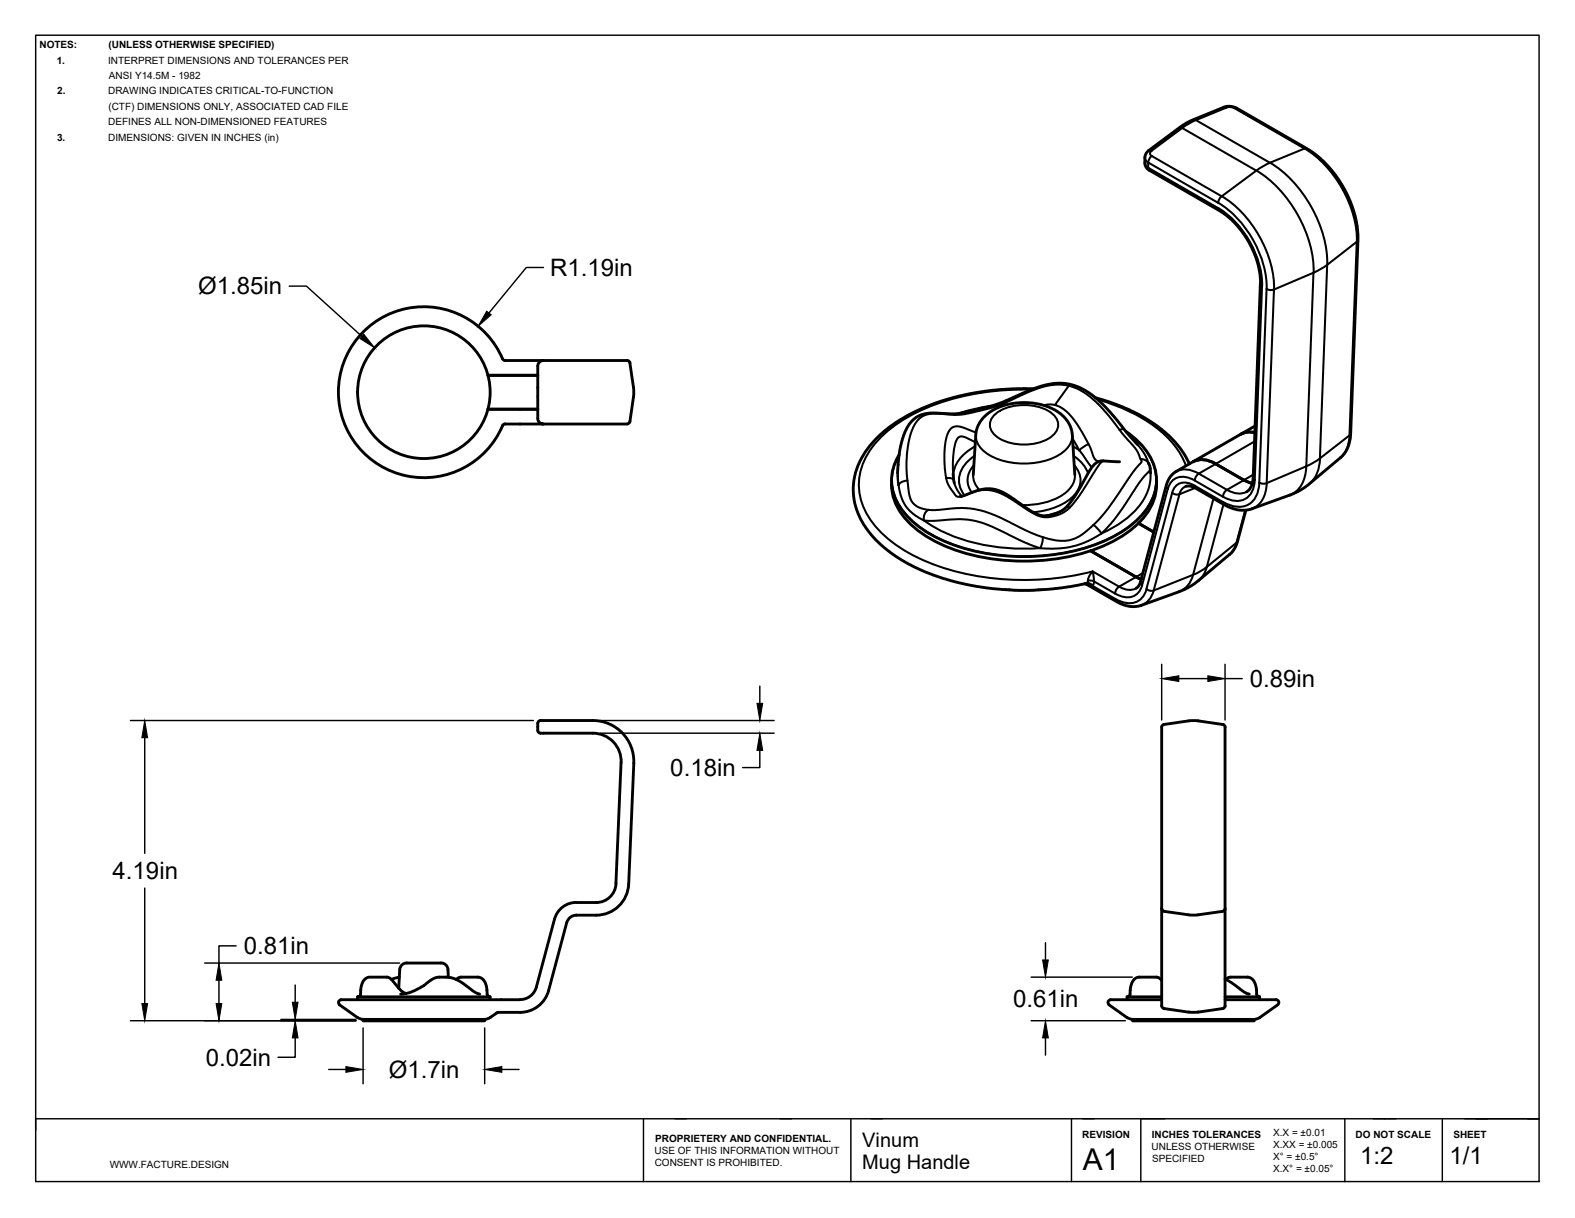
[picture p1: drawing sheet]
<svg xmlns="http://www.w3.org/2000/svg" width="279mm" height="216mm" viewBox="0 0 279 216" stroke-linecap="round" stroke-linejoin="round" font-family="sans-serif">
<!-- layer: Visible -->
<g fill="none" stroke="#000" stroke-width=".51">
<path d="M86.6 66.5h8.8zM86.6 72.5h8.8zM89.6 63.9h20.3a2.55 2.55 0 0 1 1.8 .2l.7 4.6v1.3l-.7 4.7-.2 .4h-.2M89.6 63.9l-.3-.1a15.2 15.2 0 0 0-23.3-6.3 15.2 15.2 0 0 0 0 24.1 15.2 15.2 0 0 0 23.3-6.3l.3-.2M95.4 70.3v3.9a1.01 1.01 0 0 0 1 1h-6.8M95.4 68.7v1.5M96.4 75.2h14.9M96.4 63.9a1.01 1.01 0 0 0-1 1v3.8M175.5 72.1l-3 .6-2.1 .5M183.3 68.9h-3.6l-4.9 .4-3.8 .7-3.6 1-3.7 1.3-2.8 1.4-3.2 2-2 1.8a12.4 12.4 0 0 0-4.1 11.7l.1 .3a16.7 16.7 0 0 0 8 9.6l3.5 1.8 3.9 1.5 3.2 1 4.5 .8 5.2 .4h3.3l5.1-.4 4.2-.8M194.3 70.5l3.3 1a24.7 24.7 0 0 1 11.9 8.1l1.5 2.6M199.7 76.4a11.8 11.8 0 0 1 5.4 7.6 9.7 9.7 0 0 1-4.1 8.8 29.4 29.4 0 0 1-16.1 5.7 35.9 35.9 0 0 1-19.8-3.8 13.8 13.8 0 0 1-6.5-7.1 8.2 8.2 0 0 1 .9-7"/>
<path d="M201.8 78.8l-5.6-6.5-1.6-1.5-1.2-1a9.5 9.5 0 0 0-9.7-1l-6.6 2.8-4.3 1.1-3.5 .7-4.6-.2-1.2 .3-1 .5-.7 .6-.8 1.1-.9 2.1-.5 1.9-.4 4.2M222.6 76.7a3.3 3.3 0 0 0-2.4 .2M222.7 75.5l-11 6.3M158.2 85.1v.8M158.2 85.9a10.1 10.1 0 0 0 4.3 7.8 30 30 0 0 0 17 5.7 34.9 34.9 0 0 0 18.8-3.9 13.8 13.8 0 0 0 6.5-7.1l.3-1.2 .1-1.3M169.1 84l.2 1.6M172.7 84.2l.4-7.4 .4-1.3 .5-.9a9.5 9.5 0 0 1 8.2-3.2l2.6 .4 2.1 .8a5.5 5.5 0 0 1 3.3 4.5l.5 7.1M193.5 97.6l9 5.1M198.6 81.9l-3.3-.2-1.1 .5-.9 1.3-2.4 4.1-1.4 1.9-1.2 1.1-.7 .3-1.3 .4-1.4 .1-1.2-.3-5-3.4-1.2-.6-.9-.3-.9-.2-1.6 .2-3.7 1.2M202 92.8l2.7 1.5M203.8 82.1l.2 .7 .1 1.1M205.2 85.1v.8"/>
<path d="M210.4 86.2l.7-.1 .8 .3 6.3 3.6a5.3 5.3 0 0 0 3.9 .2l6.9-2.5 1.8-.9 1.4-.9 5.6-4.8a5.7 5.7 0 0 0 1.8-4.3l1.3-35.2-.2-1.7-.5-2.4-.6-1.6-1.1-2.3-1-1.8-1.3-1.6-1.5-1.7-1.3-1.1-1.6-1.1-12.6-7.2-1-.3-.9 .1-6.6 2.8-1.5 .9-5.5 4.1-.5 .8-.1 1.6 .2 .5 .5 .5 12.5 7.2 1.6 1.2 1.7 1.7 1.2 1.5 1.3 2.2 .8 2.1 .6 2.5 .1 1.7-1.3 34.4-.3 1.6-.3 .5-.6 .5M211.7 81.8l-3.4 2-.7 .7-.5 .8-4.8 17.8-.2 .6-.6 .6M211.7 81.8a3.9 3.9 0 0 1 4 .4l5 2.9 1.5 .6M221 90.4l-1.5 5.8-.7 1.3-.6 .7-5.5 4.7a12.5 12.5 0 0 1-3.5 2l-6.8 2.4a5.3 5.3 0 0 1-4.4-.7l-5.2-3-.4-.1M192.6 103.4h.1M110.2 135.2l-.9 21.4a3.5 3.5 0 0 1-3.5 3.4h-3.6a4 4 0 0 0-3.8 2.9l-3.3 12.1M110.2 135.2a5 5 0 0 0-5-5.2h-9.3a.5 .5 0 0 1-.5-.5v-.7a1.11 1.11 0 0 1 .2-1l9.6-.1a7.2 7.2 0 0 1 7.2 7.6l-.9 21.4a5.8 5.8 0 0 1-5.7 5.5h-3.6a1.75 1.75 0 0 0-1.6 1.3l-3.3 12.1M206.1 128.9v32.1M206.5 128.4l-.4 .3v.2M210.8 127.8l-4.3 .6M210.9 127.8l1.2-.1 4.8 .7M216.9 128.4l.4 .3v.2"/>
<path d="M217.3 128.9v49.4M60.2 178.1l3.2 2.2 1 .4M70.8 173.2l-1.4 .4M71.1 176.2l1.1-.1 1.4-.5 1.6-.9 1.4-1.1 1.2-.4h1.8l1.2 .4 1.2 .6 2.4 1.8 .7 .2M72 176.1l-.9-.5-1.8-2.1-.6-.3h-3.2l-.4 .1-.5 .4-.3 .4-.3 1.4a1.25 1.25 0 0 1-.3 1.1l-.2 .1M79.5 173.2v-1.3a1.42 1.42 0 0 0-1.9-1.2h-4.6a2.34 2.34 0 0 0-1.8 .5l-.3 .7-.2 3.3M80.9 173.6l.8-.4h3.2l.4 .1 .7 .8 .4 1.4a1.25 1.25 0 0 0 .3 1.1l.2 .1M86.9 176.7h-23.5v.5M86.9 176.7v.5M88.1 179.6l-1.3 .9-.8 .2M92.2 177.2h-30.2a3.1 3.1 0 0 0-1.8 .2 .5 .5 0 0 0 .1 .7M95.1 175a2.99 2.99 0 0 1-2.8 2.2"/>
<path d="M97.3 175.6a5.3 5.3 0 0 1-5 3.9h-4.2M196.7 178.1l3.2 2.2 1 .4M206.1 176.7h-6.2v.5M206.1 173.7l-.5-.3-.4-.2h-3.3l-.6 .3-.4 .6-.4 1.4a1.25 1.25 0 0 1-.3 1.1l-.2 .1M206.1 161v15.8a2.79 2.79 0 0 0 .2 1.9l4.5 .7M206.1 177.2h-7.7a2.85 2.85 0 0 0-1.7 .2 .5 .5 0 0 0 .1 .7M206.1 173.6h-.1M206.1 161v.3l.4 .2M206.5 161.5l4.3 .7M216.9 161.5l-4.8 .7h-1.2M217.3 176.7h6.2v.5M217.3 173.6l1.2 .6 2.2 1.7 .9 .3"/>
<path d="M217.3 177.2h7.7a3 3 0 0 1 1.7 .2 .5 .5 0 0 1 0 .7l-3.2 2.2-1 .4M217.3 178.3v.2l-.4 .3-4.3 .6h-1.7M217.3 161v.3l-.4 .2M217.4 173.6l.8-.4h3.2l.4 .1 .7 .7 .4 1.1v1.1l.3 .4 .2 .1M64.4 180.7h21.6M64.4 180.7v.3h21.6v-.3M200.9 180.7h21.6M200.9 180.7v.3h21.6v-.3"/>
<circle cx="75.2" cy="69.5" r="11.8"/>
</g>
<!-- layer: Visible Narrow -->
<g fill="none" stroke="#000" stroke-width=".36">
<path d="M217.1 19l.5 .1M217.6 19.1a1.9 1.9 0 0 1 1.4 .1M217.6 19.1l-5.4 2.2M219 19.2l12.4 7.1-6.1 2.6M219 19.2h.4M203.1 28l.2 .4 .4 .4M203.1 28.9a1 1 0 0 0 .6 .8l.2 .5M203.7 28.8v.9l12.4 7.2a17.1 17.1 0 0 1 7.8 13.8l-1.3 34.3-.3-.4M203.7 28.8l12.4 7.2M203.8 26.7h.5M204.3 26.7a.51 .51 0 0 0-.3 .5 .51 .51 0 0 0 .3 .4M204.3 26.7l5.4-4 13.2 7.5-6.2 4.6"/>
<path d="M204.3 27.6l12.4 7.2M204.3 27.6a1.59 1.59 0 0 0-.6 1.2M211.7 21.2l.5 .1M212.2 21.3l13.1 7.6M212.2 21.3l-2.5 1.4-.5-.1M216.1 36.9l.2 .4M216.1 36a18.8 18.8 0 0 1 8.6 15.2M216.7 34.8a1.59 1.59 0 0 0-.6 1.2M216.7 34.8a20.4 20.4 0 0 1 9.3 16.5M225.3 28.8a22.3 22.3 0 0 1 10.1 18.1l-2.4 1.4M225.3 28.9l-2.4 1.3a22.3 22.3 0 0 1 10.1 18.1M231.8 26.3h-.4a20.4 20.4 0 0 1 9.3 16.6"/>
<path d="M223.6 50.3l.3 .4M226 51.3a1.54 1.54 0 0 1-1.3-.1l-1.3 34.4a4 4 0 0 1-3 4.2 5.4 5.4 0 0 1-3.5-.8M226 51.3l-1.3 34.3M233 48.3l-7 3M233 48.3l-1.3 34.4M240.7 42.9l-5.3 4-1.3 34.4 5.3-4.1M240.7 42.9l-1.3 34.3M240.9 42.5l-.2 .4M168.9 73.4l.5 .1M169.4 73.5l1.8-.1 5-1.2 2.2-.8 4.2-2 3-1a8.8 8.8 0 0 1 8.6 2.6l2.1 2.2 2.3 3M169.4 73.5l-3-.2-1.9 .2a4.7 4.7 0 0 0-3 3.7l-.4 1.9-.3 2.9 .1 2.4 .5 3.5a3.3 3.3 0 0 0 3.3 2.5M173 79.1a6.5 6.5 0 0 0-3.9 5.3"/>
<path d="M173 78.4l-2.2-1h-.6l-.4 .4-.3 .7-.3 1.3-.2 2.1 .1 2.1M173.1 77.1a4.1 4.1 0 0 0 2.4 3.6 13.1 13.1 0 0 0 13.1-.5 3.8 3.8 0 0 0 1.6-3.1M173.1 76.7l-2.2-.9-1.3-.2-.8 .3-.5 .7-.3 .6-.4 2.7 .1 4 .4 1.9 1.3 1.9 .3 .3 .6 .1 3.6-1.2 1.4-.1 .8 .2 1.1 .3 1.4 .7 3.9 2.5 1.3 .8 1 .3 1.2 .1 1.5-.3 1.2-.6 .8-.6 2.1-2.5 3.3-5.2 .5-.6 .3-.2M175.2 72.1l-4.6 1.1M176.7 73.3a9 9 0 0 1 10 0 2.39 2.39 0 0 1 0 4 9 9 0 0 1-10 0 2.39 2.39 0 0 1 0-4zM178.4 71.1v.3M182.9 69.1a42.7 42.7 0 0 0-22.4 5.1 16.6 16.6 0 0 0-7.7 8.7 10.8 10.8 0 0 0 3 11 29.9 29.9 0 0 0 15.2 7.8 49.5 49.5 0 0 0 22.8-.4l-.5 .8-.3 .8M187.1 71.8l-1-.1-1 .1M189.6 68.4l-2.5 3.4 1.5 .7 1.7 1.6 1.3 2 1.2 2 1.4 3.2 .7 .5M190.3 77.7l1.2 2.1M190.3 79.1l1.2 .7M191.5 79.8l2.2 3.1"/>
<path d="M193.1 78.7l-1.1 .6-.5 .5M194.7 70.8a27.3 27.3 0 0 1 13.2 7.6 13 13 0 0 1 2.5 4.2M198.6 76.2l3.1 3.6 .8 2-1.5 1.9-3.3 4.9-2.4 3.1-2.4 2.3-2 1.4a8.8 8.8 0 0 1-6.6-.4l-2.5-1.1-5.4-2.6-2.3-.8-2-.4-1.2-.1-5 .4h-1.2M199.4 76.1h-.4l-.4 .1M199.8 76.5a11.3 11.3 0 0 1 5.3 8.1 9.7 9.7 0 0 1-4.1 8.2 29.2 29.2 0 0 1-16.1 5.7 35.8 35.8 0 0 1-19.7-3.8 12.7 12.7 0 0 1-6.8-8.1 8.2 8.2 0 0 1 1.1-5.9M201.8 78.8l1.3 1.8 .7 1.5M222.5 78.3l-9.8 5.6M239.4 77.2a5.4 5.4 0 0 1-1.6 3.9M239.6 76.8l-.2 .4M159.2 83.9l.2 2.1M159.3 82.4l.1 3.6M159.4 86l.7 2.6 .7 1.3 1.5 1.4 1.6 .9"/>
<path d="M161 85.2a1.77 1.77 0 0 0-1.6 .8M163.9 92.2a30.1 30.1 0 0 0 17.5 5.1l3.1-.1M163.9 92.2l1.8 .1 4.8-.3 2.7 .4 2.7 .9 5.8 2.8 2.8 1.1M164.7 90.4a1.62 1.62 0 0 0-.8 1.8M167.9 84.7a1.28 1.28 0 0 1 1.3 .4M169.3 85.6l.4 1 .9 1.3M170.5 88l-.3 .1M172.6 84.1a3.6 3.6 0 0 0 1.1 2.7M172.8 82.5a3.6 3.6 0 0 0-.4 4.8M172.9 80.8a4.9 4.9 0 0 0-2.6 5.6l.8 1.4M183.9 91.1l.1 .2M185 95.2v.7l-.5 1.2"/>
<path d="M188.3 90.6l-3 .8M189.3 89.7l.5 .3M190.5 80.8l1 .8 .8 .9 .7 1.4M190.6 82.5a3.8 3.8 0 0 1-.5 5.7 12.1 12.1 0 0 1-6.8 2.6M190.7 84.1a4.8 4.8 0 0 1-3.3 4.3l-1.6 .6-1.7 .3-2.8 .2M194 93l.9 .9 .5 .7M202.3 81.4a1.47 1.47 0 0 1 1.5 .8M204 83.1l-.1 .3-1.9 2.3-2.9 4.4-1.4 1.9a11.9 11.9 0 0 1-6.2 4.5l-1.9 .5-1.4 .2h-3.7M204.1 83.9a9.5 9.5 0 0 1-3.9 7.7 20.1 20.1 0 0 1-4.8 3M206.9 86l.1 .4 .2 .3M207.9 87.4a1.33 1.33 0 0 0 1.3 .2M207.9 87.4l-4.5 17"/>
<path d="M208.7 83.6a3.9 3.9 0 0 1 4 .4M209.2 87.6l-4.5 17.1M210.4 86.2a1.88 1.88 0 0 0-1.2 1.4M211.9 86.1l5 2.9M212 86.5l-2.8 1.1M212.2 86.6l-.2-.5a2.53 2.53 0 0 0-3.8 .6l-.3 .6M212.7 83.9l5 2.9M212.7 83.9a1.57 1.57 0 0 0-.7 1.3M215.3 88.4l-3.7 13.5M216.9 88.1l-4.9-2.9a3 3 0 0 0-4.5 .7l-4.9 17.8-.2-.2-.1-.4M217 89l.2 .4M217 89.4l-2.9 11.1"/>
<path d="M217.7 86.8a3.5 3.5 0 0 0 3.5 .4M217.7 86.8a1.57 1.57 0 0 0-.7 1.2M219.6 95.9l-.8 1.7-.7 .7M220.9 90.4l-1.5 5.8-5.3 4.3M222.3 84.1l-4.6 2.7M222.6 85a3.4 3.4 0 0 1-3.1 3.8l-1.7-.3-.9-.5M223.4 85.6a1.54 1.54 0 0 0 1.3 0M224.7 85.6a4.6 4.6 0 0 1-2.6 4.6M231.7 82.7l-7 2.9M231.7 82.7a5.2 5.2 0 0 1-2.9 5.1M231.7 82.6l1.3-.6 1.2-.8a6 6 0 0 1-1.8 4.5M178.4 104.5l3.3 .1 3.3-.1"/>
<path d="M179 104.6h5.3M192.6 103.4a.87 .87 0 0 1 .9 .4M192.8 103.6l1 .2 4 2.4M192.8 103.3a1.11 1.11 0 0 1 1 .5M193 102.9l-.1 .3-.3 .2M193.8 103.8l.2-.3 .1-.4 3.7 2.1M202.6 103.7a2.72 2.72 0 0 1-3.9 1.9l-.9-.4a1.52 1.52 0 0 1 .7-1.2 2.99 2.99 0 0 0 3 .3M202.7 101.6l-4.2 2.4-4.7-2.7 .3 1.8-.5-.2h-.6M203.4 104.4a1.33 1.33 0 0 0 1.3 .3M203.4 104.4a3.2 3.2 0 0 1-4.7 2.2l-.9-.5 .2 .5M204.7 104.7a3.6 3.6 0 0 1-2.2 2.6M211.6 101.9l-6.9 2.8"/>
<path d="M211.7 101.9a4.1 4.1 0 0 1-2.5 3M214.1 100.5l-1.2 .8-1.3 .6M214.1 100.5l-.6 1.3-.8 1"/>
</g>
<!-- layer: Titleblock -->
<path d="M6.3 6.2h266.7v203.2h-266.7zM114.2 198.3v11.1M150.9 198.3v11.1M190.1 198.3v11.1M202.4 198.3v11.1M202.5 198.3h4.1M238.6 198.3v11.1M255.9 198.3v11.1M273 198.3h-266.7v2" fill="none" stroke="#000" stroke-width=".25"/>
<!-- layer: Dimensions -->
<g fill="none" stroke="#000" stroke-width=".25">
<path d="M51.3 50.7h3.1l9.8 8.9M96.4 47.4h-3l-6.7 8.1M206.1 117.8v9.8M217.3 117.8v9.8M23.1 127.7h71.5M25.7 130.8v20.5M106.4 127.7h30.9M106.4 130h30.9M134.8 133v3.1h-3.1M134.8 121.6v3.1M209.1 120.3h5.2M217.3 120.3h3.1"/>
<path d="M25.7 157.4v20.5M36.3 170.7h34.6M38.8 173.8v4.1M41.9 167.7h-3.1v3M52.4 174.6v3.1M182.9 173.2h18M185.5 167.1v3.1M23.1 180.9h40M49.8 180.7h13.3M52.4 184v3.4h-3.1M58.3 189.6h3.1M64.4 182.2v9.9"/>
<path d="M86 182.2v9.9M89 189.6h3.1M182.9 180.9h16.7M185.5 184v3"/>
</g>
<g fill="#000" stroke="#000" stroke-width=".18">
<path d="M64.5 59.2l2 2.5-2.6-1.7zM86.3 55.2l.8 .6-2.3 2zM206.1 120.3l3-.5v1zM214.3 119.8l3 .5-3 .5zM25.7 127.7l.5 3.1h-1zM134.3 124.7h1l-.5 3zM134.8 130l.5 3h-1zM25.2 177.9h1l-.5 3zM38.3 177.9h1l-.5 3zM38.8 170.7l.5 3.1h-1zM51.9 177.7h1l-.5 3zM185 170.2h1l-.5 3z"/>
<path d="M52.4 180.9l.5 3.1h-1zM61.4 189.1l3 .5-3 .5zM86 189.6l3-.5v1zM185.5 180.9l.5 3.1h-1z"/>
</g>
<text font-size="5.3" x="192.1" y="207.3">A1</text>
<g font-size="4.3">
<text x="35.2" y="52.2">Ø1.85in</text>
<text x="97.6" y="48.9">R1.19in</text>
<text x="221.7" y="121.8">0.89in</text>
<text x="118.9" y="137.6">0.18in</text>
<text x="20" y="155.8">4.19in</text>
<text x="43.2" y="169.1">0.81in</text>
<text x="179.7" y="178.6">0.61in</text>
<text x="36.5" y="188.9">0.02in</text>
<text x="69" y="191">Ø1.7in</text>
<text x="241.3" y="206.3">1:2</text>
<text x="257.2" y="206.3">1/1</text>
</g>
<g font-size="3.5">
<text x="153" y="203.2">Vinum</text>
<text x="153" y="207.1">Mug Handle</text>
</g>
<g font-size="1.8">
<text x="7" y="8.6">NOTES:</text>
<text x="10.1" y="11.3">1.</text>
<text x="19.2" y="11.3">INTERPRET DIMENSIONS AND TOLERANCES PER</text>
<text x="19.2" y="8.6">(UNLESS OTHERWISE SPECIFIED)</text>
<text x="10.1" y="16.7">2.</text>
<text x="19.2" y="16.7">DRAWING INDICATES CRITICAL-TO-FUNCTION</text>
<text x="19.3" y="14">ANSI Y14.5M - 1982</text>
<text x="19.2" y="22.2">DEFINES ALL NON-DIMENSIONED FEATURES</text>
<text x="19.2" y="19.5">(CTF) DIMENSIONS ONLY, ASSOCIATED CAD FILE</text>
<text x="10.1" y="24.9">3.</text>
<text x="19.2" y="24.9">DIMENSIONS: GIVEN IN INCHES (in)</text>
<text x="116.2" y="202.4">PROPRIETERY AND CONFIDENTIAL.</text>
<text x="192" y="201.6">REVISION</text>
<text x="204.3" y="203.8">UNLESS OTHERWISE</text>
<text x="204.3" y="201.6">INCHES TOLERANCES</text>
<text x="225.8" y="201.3">X.X = ±0.01</text>
<text x="225.8" y="203.4">X.XX = ±0.005</text>
<text x="240.5" y="201.6">DO NOT SCALE</text>
<text x="257.8" y="201.6">SHEET</text>
<text x="19.5" y="207.1">WWW.FACTURE.DESIGN</text>
<text x="116.1" y="204.5">USE OF THIS INFORMATION WITHOUT</text>
<text x="116.1" y="206.7">CONSENT IS PROHIBITED.</text>
<text x="204.4" y="205.9">SPECIFIED</text>
<text x="225.8" y="205.6">X° = ±0.5°</text>
<text x="225.8" y="207.7">X.X° = ±0.05°</text>
</g>
</svg>
